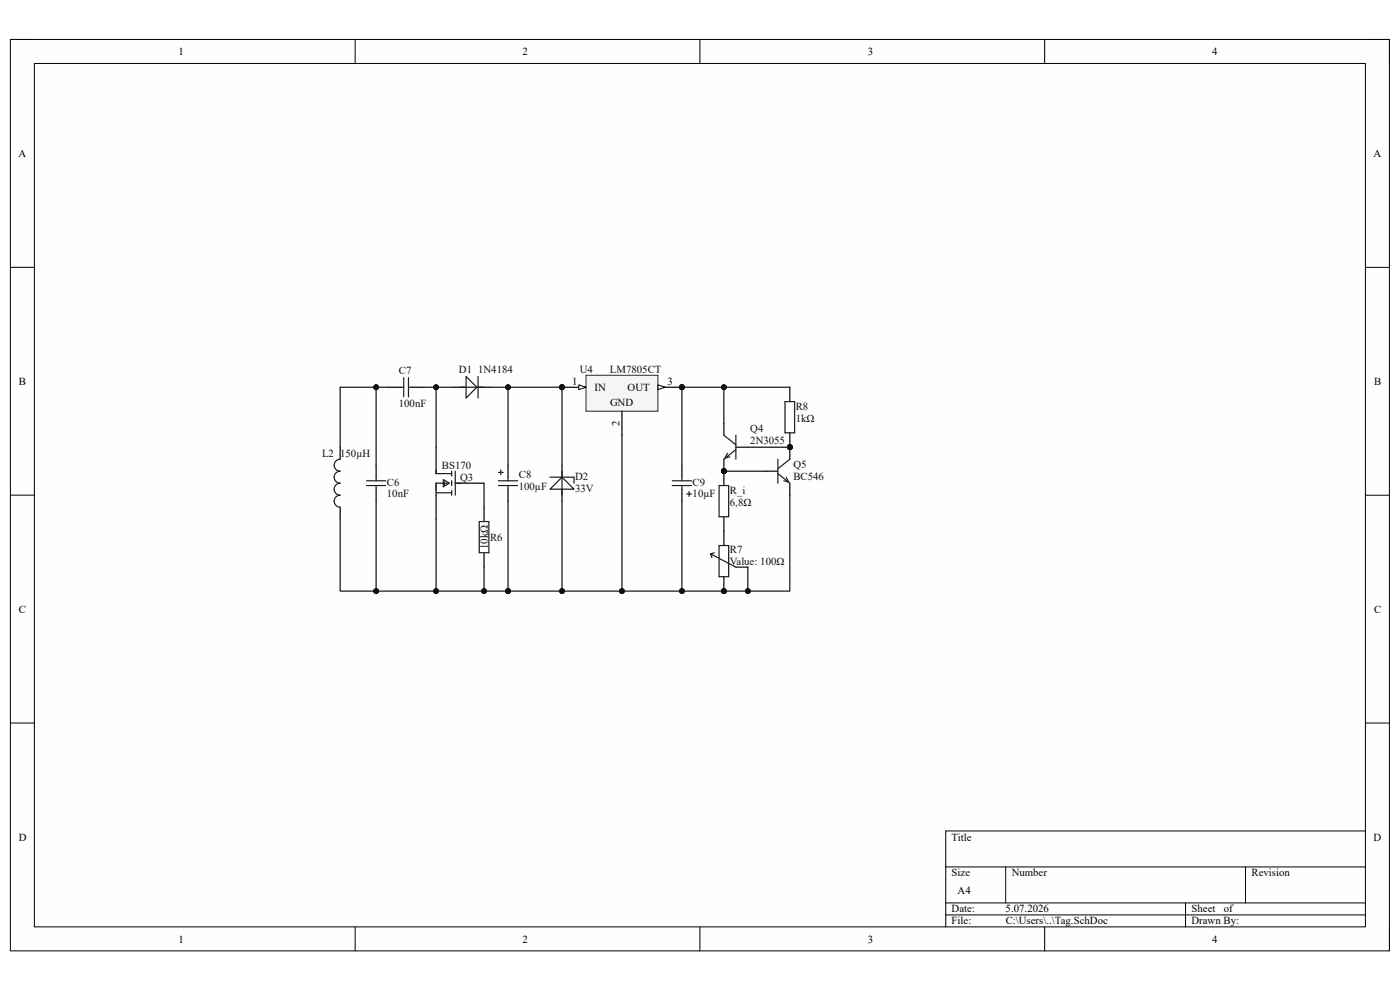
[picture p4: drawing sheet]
<svg xmlns="http://www.w3.org/2000/svg" width="297mm" height="210mm" viewBox="0 0 297 210" stroke-linecap="round" stroke-linejoin="round" font-family="sans-serif">
<path d="M2.2 8.4h292.6v193.3h-292.6z" fill-rule="evenodd" fill="#fefefe"/>
<path d="M2.2 8.4h292.6v193.3h-292.6z" fill="none" stroke="#000" stroke-width=".21"/>
<path d="M7.3 13.5h282.4v183.1h-282.4z" fill-rule="evenodd" fill="#fefefe"/>
<g fill="none" stroke="#000" stroke-width=".21">
<path d="M2.2 8.4h5.1M7.3 13.5h282.4v183.1h-282.4zM75.3 8.4v5.1M148.5 8.4v5.1M221.6 8.4v5.1M289.7 8.4h5.1v5.1M2.2 56.7h5.1M289.7 56.7h5.1M2.2 105h5.1M289.7 105.1h5.1M2.2 153.4h5.1M289.7 153.4h5.1"/>
<path d="M289.7 176.3h-89.1v20.3M75.3 196.6v5.1M148.5 196.6v5.1M200.6 183.9h89.1M200.6 191.5h89.1M200.6 194.1h89.1M213.4 183.9v7.6M221.6 196.6v5.1M251.5 191.5v5.1M264.2 183.9v7.6M294.8 196.6v5.1"/>
</g>
<g fill="none" stroke="#000" stroke-width=".25">
<path d="M72.2 94.9v2.5M79.8 98.7v2.5M82.3 82.1h2.6M87.4 82.1h2.6M92.5 94.9v5.1M96.3 82.1h2.6M101.4 82.1h2.6M107.8 98.7v2.5M119.2 98.7v2.5M144.7 98.7v2.5M72.2 107.6v2.5M79.8 103.8v2.5"/>
<path d="M92.5 105v5.1M97.6 102.5h5.1M102.7 107.6v3M102.7 117.3v3M107.8 103.8v2.5M119.2 103.8v2.5M144.7 103.8v2.5"/>
</g>
<g fill="none" stroke="#1c1c1c" stroke-width=".25">
<path d="M98.9 79.9l2.3 2.2-2.3 2.3zM101.4 79.9v4.5M72.2 97.4a1.27 1.27 0 0 0-1.3 1.3 1.27 1.27 0 0 0 1.3 1.3 1.27 1.27 0 0 0-1.3 1.2 1.27 1.27 0 0 0 1.3 1.3 1.27 1.27 0 0 0-1.3 1.3 1.27 1.27 0 0 0 1.3 1.2 1.27 1.27 0 0 0-1.3 1.3 1.27 1.27 0 0 0 1.3 1.3M84.9 82.1h.7M85.6 80.1v4.1M86.7 80.1v4.1M86.7 82.1h.7M92.5 99.7v.8h3.3M95.8 100v1M96.6 100v5M97.6 82.1h5.1M106.3 99.7v1"/>
<path d="M119.2 100v5M77.8 102h4M77.8 103h4M79.8 101.2v.8M79.8 103v.8M92.5 104.5h3.3M94 101.7l1.3 .8-1.3 .8zM94.3 102.2v.8M95.1 102.5h-2.6v2.5M95.8 102v1M95.8 104v1M96.6 102.5h1.3"/>
<path d="M101.7 110.6h2v6.7h-2zM105.7 102h4.1M105.7 103h4.1M105.7 100.2h1.1M107.8 101.2v.8M107.8 103v.8M116.7 103.8l2.5-2.6 2.6 2.6zM116.7 101.2h5.1v1.3M142.6 102h4.1M142.6 103h4.1M144.7 101.2v.8M144.7 103v.8"/>
<path d="M145.7 104.8h1M146.2 104.3v1"/>
</g>
<circle cx="167.6" cy="94.9" r=".51" fill="#0e0e0e"/>
<circle cx="167.6" cy="94.9" r=".51" fill="none" stroke="#0e0e0e" stroke-width=".21"/>
<path d="M167.6 94.9v2.5" fill="none" stroke="#000" stroke-width=".25"/>
<circle cx="167.6" cy="94.9" r=".51" fill="#0e0e0e"/>
<circle cx="167.6" cy="94.9" r=".51" fill="none" stroke="#0e0e0e" stroke-width=".21"/>
<path d="M162.5 100h2.5M167.6 102.5v2.5" fill="none" stroke="#000" stroke-width=".25"/>
<path d="M165 97.4v5.1M167.6 97.4l-2.6 2M165 100.5l2.6 2M166.8 101.2l.5 1-1-.2" fill="none" stroke="#1c1c1c" stroke-width=".25"/>
<circle cx="167.6" cy="94.9" r=".51" fill="#0e0e0e"/>
<circle cx="167.6" cy="94.9" r=".51" fill="none" stroke="#0e0e0e" stroke-width=".21"/>
<path d="M167.6 91.8v3.1" fill="none" stroke="#000" stroke-width=".25"/>
<circle cx="167.6" cy="94.9" r=".51" fill="#0e0e0e"/>
<circle cx="167.6" cy="94.9" r=".51" fill="none" stroke="#0e0e0e" stroke-width=".21"/>
<path d="M167.6 82.1v3.1" fill="none" stroke="#000" stroke-width=".25"/>
<path d="M166.5 85.2h2.1v6.6h-2.1z" fill="none" stroke="#1c1c1c" stroke-width=".25"/>
<circle cx="153.6" cy="100" r=".51" fill="#0e0e0e"/>
<circle cx="153.6" cy="100" r=".51" fill="none" stroke="#0e0e0e" stroke-width=".21"/>
<path d="M153.6 89.8v2.5M153.6 97.4v2.6M156.1 94.9h2.6" fill="none" stroke="#000" stroke-width=".25"/>
<circle cx="153.6" cy="100" r=".51" fill="#0e0e0e"/>
<circle cx="153.6" cy="100" r=".51" fill="none" stroke="#0e0e0e" stroke-width=".21"/>
<path d="M153.6 92.3l2.5 2.1M154.3 96.1l-.5 1.1 1-.3M156.1 92.3v5.1M156.1 95.4l-2.5 2" fill="none" stroke="#1c1c1c" stroke-width=".25"/>
<circle cx="153.6" cy="100" r=".51" fill="#0e0e0e"/>
<circle cx="153.6" cy="100" r=".51" fill="none" stroke="#0e0e0e" stroke-width=".21"/>
<path d="M153.6 100v3M153.6 109.6v3.1" fill="none" stroke="#000" stroke-width=".25"/>
<circle cx="153.6" cy="100" r=".51" fill="#0e0e0e"/>
<circle cx="153.6" cy="100" r=".51" fill="none" stroke="#0e0e0e" stroke-width=".21"/>
<path d="M152.6 103h2v6.6h-2z" fill="none" stroke="#1c1c1c" stroke-width=".25"/>
<circle cx="153.6" cy="125.4" r=".51" fill="#0e0e0e"/>
<circle cx="153.6" cy="125.4" r=".51" fill="none" stroke="#0e0e0e" stroke-width=".21"/>
<path d="M153.6 122.3v3.1" fill="none" stroke="#000" stroke-width=".25"/>
<circle cx="153.6" cy="125.4" r=".51" fill="#0e0e0e"/>
<circle cx="153.6" cy="125.4" r=".51" fill="none" stroke="#0e0e0e" stroke-width=".21"/>
<path d="M153.6 112.7v3M156.1 120.3h2.6" fill="none" stroke="#000" stroke-width=".25"/>
<path d="M150.8 117.5l5.3 2.8M150.8 117.5l.2 .8M151.5 117.3l-.7 .2M152.6 115.7h2v6.6h-2z" fill="none" stroke="#1c1c1c" stroke-width=".25"/>
<circle cx="119.2" cy="82.1" r=".51" fill="#0e0e0e"/>
<circle cx="119.2" cy="82.1" r=".51" fill="none" stroke="#0e0e0e" stroke-width=".21"/>
<circle cx="144.7" cy="82.1" r=".51" fill="#0e0e0e"/>
<circle cx="144.7" cy="82.1" r=".51" fill="none" stroke="#0e0e0e" stroke-width=".21"/>
<path d="M124.3 79.6h15.3v7.6h-15.3z" fill-rule="evenodd" fill="#f5f5f5"/>
<path d="M124.3 79.6h15.3v7.6h-15.3z" fill="none" stroke="#262626" stroke-width=".21"/>
<path d="M119.2 82.1h5.1" fill="none" stroke="#000" stroke-width=".25"/>
<path d="M122.8 81.6l1.5 .5-1.5 .6z" fill="#fbfbfb"/>
<path d="M122.8 81.6l1.5 .5-1.5 .6z" fill="none" stroke="#000" stroke-width=".21"/>
<circle cx="119.2" cy="82.1" r=".51" fill="#0e0e0e"/>
<circle cx="119.2" cy="82.1" r=".51" fill="none" stroke="#0e0e0e" stroke-width=".21"/>
<path d="M131.9 87.2v5.1M139.6 82.1h5.1" fill="none" stroke="#000" stroke-width=".25"/>
<path d="M139.6 81.6l1.5 .5-1.5 .6z" fill="#fbfbfb"/>
<path d="M139.6 81.6l1.5 .5-1.5 .6z" fill="none" stroke="#000" stroke-width=".21"/>
<circle cx="144.7" cy="82.1" r=".51" fill="#0e0e0e"/>
<circle cx="144.7" cy="82.1" r=".51" fill="none" stroke="#0e0e0e" stroke-width=".21"/>
<path d="M158.7 94.9h8.9" fill="none" stroke="#0e0e0e" stroke-width=".25"/>
<circle cx="167.6" cy="94.9" r=".51" fill="#0e0e0e"/>
<circle cx="167.6" cy="94.9" r=".51" fill="none" stroke="#0e0e0e" stroke-width=".21"/>
<path d="M167.6 82.1h-14v7.7" fill="none" stroke="#0e0e0e" stroke-width=".25"/>
<circle cx="153.6" cy="82.1" r=".51" fill="#0e0e0e"/>
<circle cx="153.6" cy="82.1" r=".51" fill="none" stroke="#0e0e0e" stroke-width=".21"/>
<path d="M153.6 100h8.9" fill="none" stroke="#0e0e0e" stroke-width=".25"/>
<circle cx="153.6" cy="100" r=".51" fill="#0e0e0e"/>
<circle cx="153.6" cy="100" r=".51" fill="none" stroke="#0e0e0e" stroke-width=".21"/>
<path d="M144.7 82.1h8.9" fill="none" stroke="#0e0e0e" stroke-width=".25"/>
<circle cx="144.7" cy="82.1" r=".51" fill="#0e0e0e"/>
<circle cx="144.7" cy="82.1" r=".51" fill="none" stroke="#0e0e0e" stroke-width=".21"/>
<circle cx="153.6" cy="82.1" r=".51" fill="#0e0e0e"/>
<circle cx="153.6" cy="82.1" r=".51" fill="none" stroke="#0e0e0e" stroke-width=".21"/>
<path d="M119.2 106.3v19.1" fill="none" stroke="#0e0e0e" stroke-width=".25"/>
<circle cx="119.2" cy="125.4" r=".51" fill="#0e0e0e"/>
<circle cx="119.2" cy="125.4" r=".51" fill="none" stroke="#0e0e0e" stroke-width=".21"/>
<path d="M119.2 82.1v16.6" fill="none" stroke="#0e0e0e" stroke-width=".25"/>
<circle cx="119.2" cy="82.1" r=".51" fill="#0e0e0e"/>
<circle cx="119.2" cy="82.1" r=".51" fill="none" stroke="#0e0e0e" stroke-width=".21"/>
<path d="M107.8 106.3v19.1" fill="none" stroke="#0e0e0e" stroke-width=".25"/>
<circle cx="107.8" cy="125.4" r=".51" fill="#0e0e0e"/>
<circle cx="107.8" cy="125.4" r=".51" fill="none" stroke="#0e0e0e" stroke-width=".21"/>
<path d="M107.8 82.1v16.6" fill="none" stroke="#0e0e0e" stroke-width=".25"/>
<circle cx="107.8" cy="82.1" r=".51" fill="#0e0e0e"/>
<circle cx="107.8" cy="82.1" r=".51" fill="none" stroke="#0e0e0e" stroke-width=".21"/>
<path d="M72.2 94.9v-12.8h7.6v16.6M102.7 102.5v5.1" fill="none" stroke="#0e0e0e" stroke-width=".25"/>
<circle cx="79.8" cy="82.1" r=".51" fill="#0e0e0e"/>
<circle cx="79.8" cy="82.1" r=".51" fill="none" stroke="#0e0e0e" stroke-width=".21"/>
<path d="M79.8 82.1h2.5" fill="none" stroke="#0e0e0e" stroke-width=".25"/>
<circle cx="79.8" cy="82.1" r=".51" fill="#0e0e0e"/>
<circle cx="79.8" cy="82.1" r=".51" fill="none" stroke="#0e0e0e" stroke-width=".21"/>
<path d="M104 82.1h15.2" fill="none" stroke="#0e0e0e" stroke-width=".25"/>
<circle cx="107.8" cy="82.1" r=".51" fill="#0e0e0e"/>
<circle cx="107.8" cy="82.1" r=".51" fill="none" stroke="#0e0e0e" stroke-width=".21"/>
<circle cx="119.2" cy="82.1" r=".51" fill="#0e0e0e"/>
<circle cx="119.2" cy="82.1" r=".51" fill="none" stroke="#0e0e0e" stroke-width=".21"/>
<path d="M92.5 82.1v12.8" fill="none" stroke="#0e0e0e" stroke-width=".25"/>
<circle cx="92.5" cy="82.1" r=".51" fill="#0e0e0e"/>
<circle cx="92.5" cy="82.1" r=".51" fill="none" stroke="#0e0e0e" stroke-width=".21"/>
<path d="M90 82.1h6.3" fill="none" stroke="#0e0e0e" stroke-width=".25"/>
<circle cx="92.5" cy="82.1" r=".51" fill="#0e0e0e"/>
<circle cx="92.5" cy="82.1" r=".51" fill="none" stroke="#0e0e0e" stroke-width=".21"/>
<path d="M72.2 110.1v15.3h35.6" fill="none" stroke="#0e0e0e" stroke-width=".25"/>
<circle cx="79.8" cy="125.4" r=".51" fill="#0e0e0e"/>
<circle cx="79.8" cy="125.4" r=".51" fill="none" stroke="#0e0e0e" stroke-width=".21"/>
<circle cx="92.5" cy="125.4" r=".51" fill="#0e0e0e"/>
<circle cx="92.5" cy="125.4" r=".51" fill="none" stroke="#0e0e0e" stroke-width=".21"/>
<circle cx="102.7" cy="125.4" r=".51" fill="#0e0e0e"/>
<circle cx="102.7" cy="125.4" r=".51" fill="none" stroke="#0e0e0e" stroke-width=".21"/>
<circle cx="107.8" cy="125.4" r=".51" fill="#0e0e0e"/>
<circle cx="107.8" cy="125.4" r=".51" fill="none" stroke="#0e0e0e" stroke-width=".21"/>
<path d="M79.8 106.3v19.1" fill="none" stroke="#0e0e0e" stroke-width=".25"/>
<circle cx="79.8" cy="125.4" r=".51" fill="#0e0e0e"/>
<circle cx="79.8" cy="125.4" r=".51" fill="none" stroke="#0e0e0e" stroke-width=".21"/>
<path d="M92.5 110.1v15.3" fill="none" stroke="#0e0e0e" stroke-width=".25"/>
<circle cx="92.5" cy="125.4" r=".51" fill="#0e0e0e"/>
<circle cx="92.5" cy="125.4" r=".51" fill="none" stroke="#0e0e0e" stroke-width=".21"/>
<path d="M102.7 120.3v5.1" fill="none" stroke="#0e0e0e" stroke-width=".25"/>
<circle cx="102.7" cy="125.4" r=".51" fill="#0e0e0e"/>
<circle cx="102.7" cy="125.4" r=".51" fill="none" stroke="#0e0e0e" stroke-width=".21"/>
<path d="M131.9 92.3v33.1" fill="none" stroke="#0e0e0e" stroke-width=".25"/>
<circle cx="132" cy="125.4" r=".51" fill="#0e0e0e"/>
<circle cx="132" cy="125.4" r=".51" fill="none" stroke="#0e0e0e" stroke-width=".21"/>
<path d="M158.7 120.3v5.1" fill="none" stroke="#0e0e0e" stroke-width=".25"/>
<circle cx="158.7" cy="125.4" r=".51" fill="#0e0e0e"/>
<circle cx="158.7" cy="125.4" r=".51" fill="none" stroke="#0e0e0e" stroke-width=".21"/>
<path d="M167.6 105v20.4h-59.8" fill="none" stroke="#0e0e0e" stroke-width=".25"/>
<circle cx="158.7" cy="125.4" r=".51" fill="#0e0e0e"/>
<circle cx="158.7" cy="125.4" r=".51" fill="none" stroke="#0e0e0e" stroke-width=".21"/>
<circle cx="153.6" cy="125.4" r=".51" fill="#0e0e0e"/>
<circle cx="153.6" cy="125.4" r=".51" fill="none" stroke="#0e0e0e" stroke-width=".21"/>
<circle cx="144.7" cy="125.4" r=".51" fill="#0e0e0e"/>
<circle cx="144.7" cy="125.4" r=".51" fill="none" stroke="#0e0e0e" stroke-width=".21"/>
<circle cx="132" cy="125.4" r=".51" fill="#0e0e0e"/>
<circle cx="132" cy="125.4" r=".51" fill="none" stroke="#0e0e0e" stroke-width=".21"/>
<circle cx="119.2" cy="125.4" r=".51" fill="#0e0e0e"/>
<circle cx="119.2" cy="125.4" r=".51" fill="none" stroke="#0e0e0e" stroke-width=".21"/>
<circle cx="107.8" cy="125.4" r=".51" fill="#0e0e0e"/>
<circle cx="107.8" cy="125.4" r=".51" fill="none" stroke="#0e0e0e" stroke-width=".21"/>
<path d="M144.7 106.3v19.1" fill="none" stroke="#0e0e0e" stroke-width=".25"/>
<circle cx="144.7" cy="125.4" r=".51" fill="#0e0e0e"/>
<circle cx="144.7" cy="125.4" r=".51" fill="none" stroke="#0e0e0e" stroke-width=".21"/>
<path d="M144.7 82.1v16.6" fill="none" stroke="#0e0e0e" stroke-width=".25"/>
<circle cx="144.7" cy="82.1" r=".51" fill="#0e0e0e"/>
<circle cx="144.7" cy="82.1" r=".51" fill="none" stroke="#0e0e0e" stroke-width=".21"/>
<g font-size="2.3">
<text x="37.9" y="11.7">1</text>
<text x="110.9" y="11.7">2</text>
<text x="184.1" y="11.7">3</text>
<text x="257.1" y="11.7">4</text>
<text x="3.9" y="33.3">A</text>
<text x="291.4" y="33.3">A</text>
<text x="4" y="81.6">B</text>
<text x="121.4" y="81.6">1</text>
<text x="126.1" y="82.9">IN</text>
<text x="133.1" y="82.9">OUT</text>
<text x="141.6" y="81.6">3</text>
<text x="291.5" y="81.6">B</text>
<text x="129.4" y="86.2">GND</text>
<text x="131.4" y="90.3" transform="rotate(-90 131.4 90.3)">2</text>
<text x="4" y="130">C</text>
<text x="291.5" y="130">C</text>
<text x="4" y="178.3">D</text>
<text x="201.9" y="178.3">Title</text>
<text x="291.4" y="178.3">D</text>
<text x="201.9" y="185.9">Size</text>
<text x="214.6" y="185.9">Number</text>
<text x="265.5" y="185.9">Revision</text>
<text x="203.2" y="189.7">A4</text>
<text x="201.9" y="193.5">Date:</text>
<text x="201.9" y="196.1">File:</text>
<text x="213.3" y="193.5">5.07.2026</text>
<text x="213.4" y="196.1">C:\Users\..\Tag.SchDoc</text>
<text x="252.8" y="196.1">Drawn By:</text>
<text x="252.8" y="193.5">Sheet</text>
<text x="259.6" y="193.5">of</text>
<text x="37.9" y="199.9">1</text>
<text x="110.9" y="199.9">2</text>
<text x="184.1" y="199.9">3</text>
<text x="257.1" y="199.9">4</text>
</g>
<g font-size="2.3" fill="#0e0e0e">
<text x="84.6" y="79.3">C7</text>
<text x="97.4" y="79.1">D1 1N4184</text>
<text x="123" y="79.1">U4</text>
<text x="129.4" y="79.1">LM7805CT</text>
<text x="84.6" y="86.4">100nF</text>
<text x="168.8" y="89.5">1kΩ</text>
<text x="168.8" y="87">R8</text>
<text x="159.2" y="91.6">Q4</text>
<text x="159.2" y="94.1">2N3055</text>
<text x="68.3" y="96.9">L2</text>
<text x="72.2" y="96.9">150µH</text>
<text x="93.8" y="99.4">BS170</text>
<text x="97.6" y="102">Q3</text>
<text x="110.1" y="101.5">C8</text>
<text x="122" y="101.7">D2</text>
<text x="168.3" y="99.2">Q5</text>
<text x="168.3" y="101.7">BC546</text>
<text x="82.1" y="105.5">10nF</text>
<text x="82.1" y="103">C6</text>
<text x="110.1" y="104">100µF</text>
<text x="122" y="104.3">33V</text>
<text x="146.9" y="105.5">10µF</text>
<text x="146.9" y="103">C9</text>
<text x="154.9" y="107.3">6,8Ω</text>
<text x="154.9" y="104.8">R_i</text>
<text x="103.5" y="116.5" transform="rotate(-90 103.5 116.5)">10kΩ</text>
<text x="104" y="114.7">R6</text>
<text x="154.9" y="119.8">Value: 100Ω</text>
<text x="154.9" y="117.3">R7</text>
</g>
</svg>
